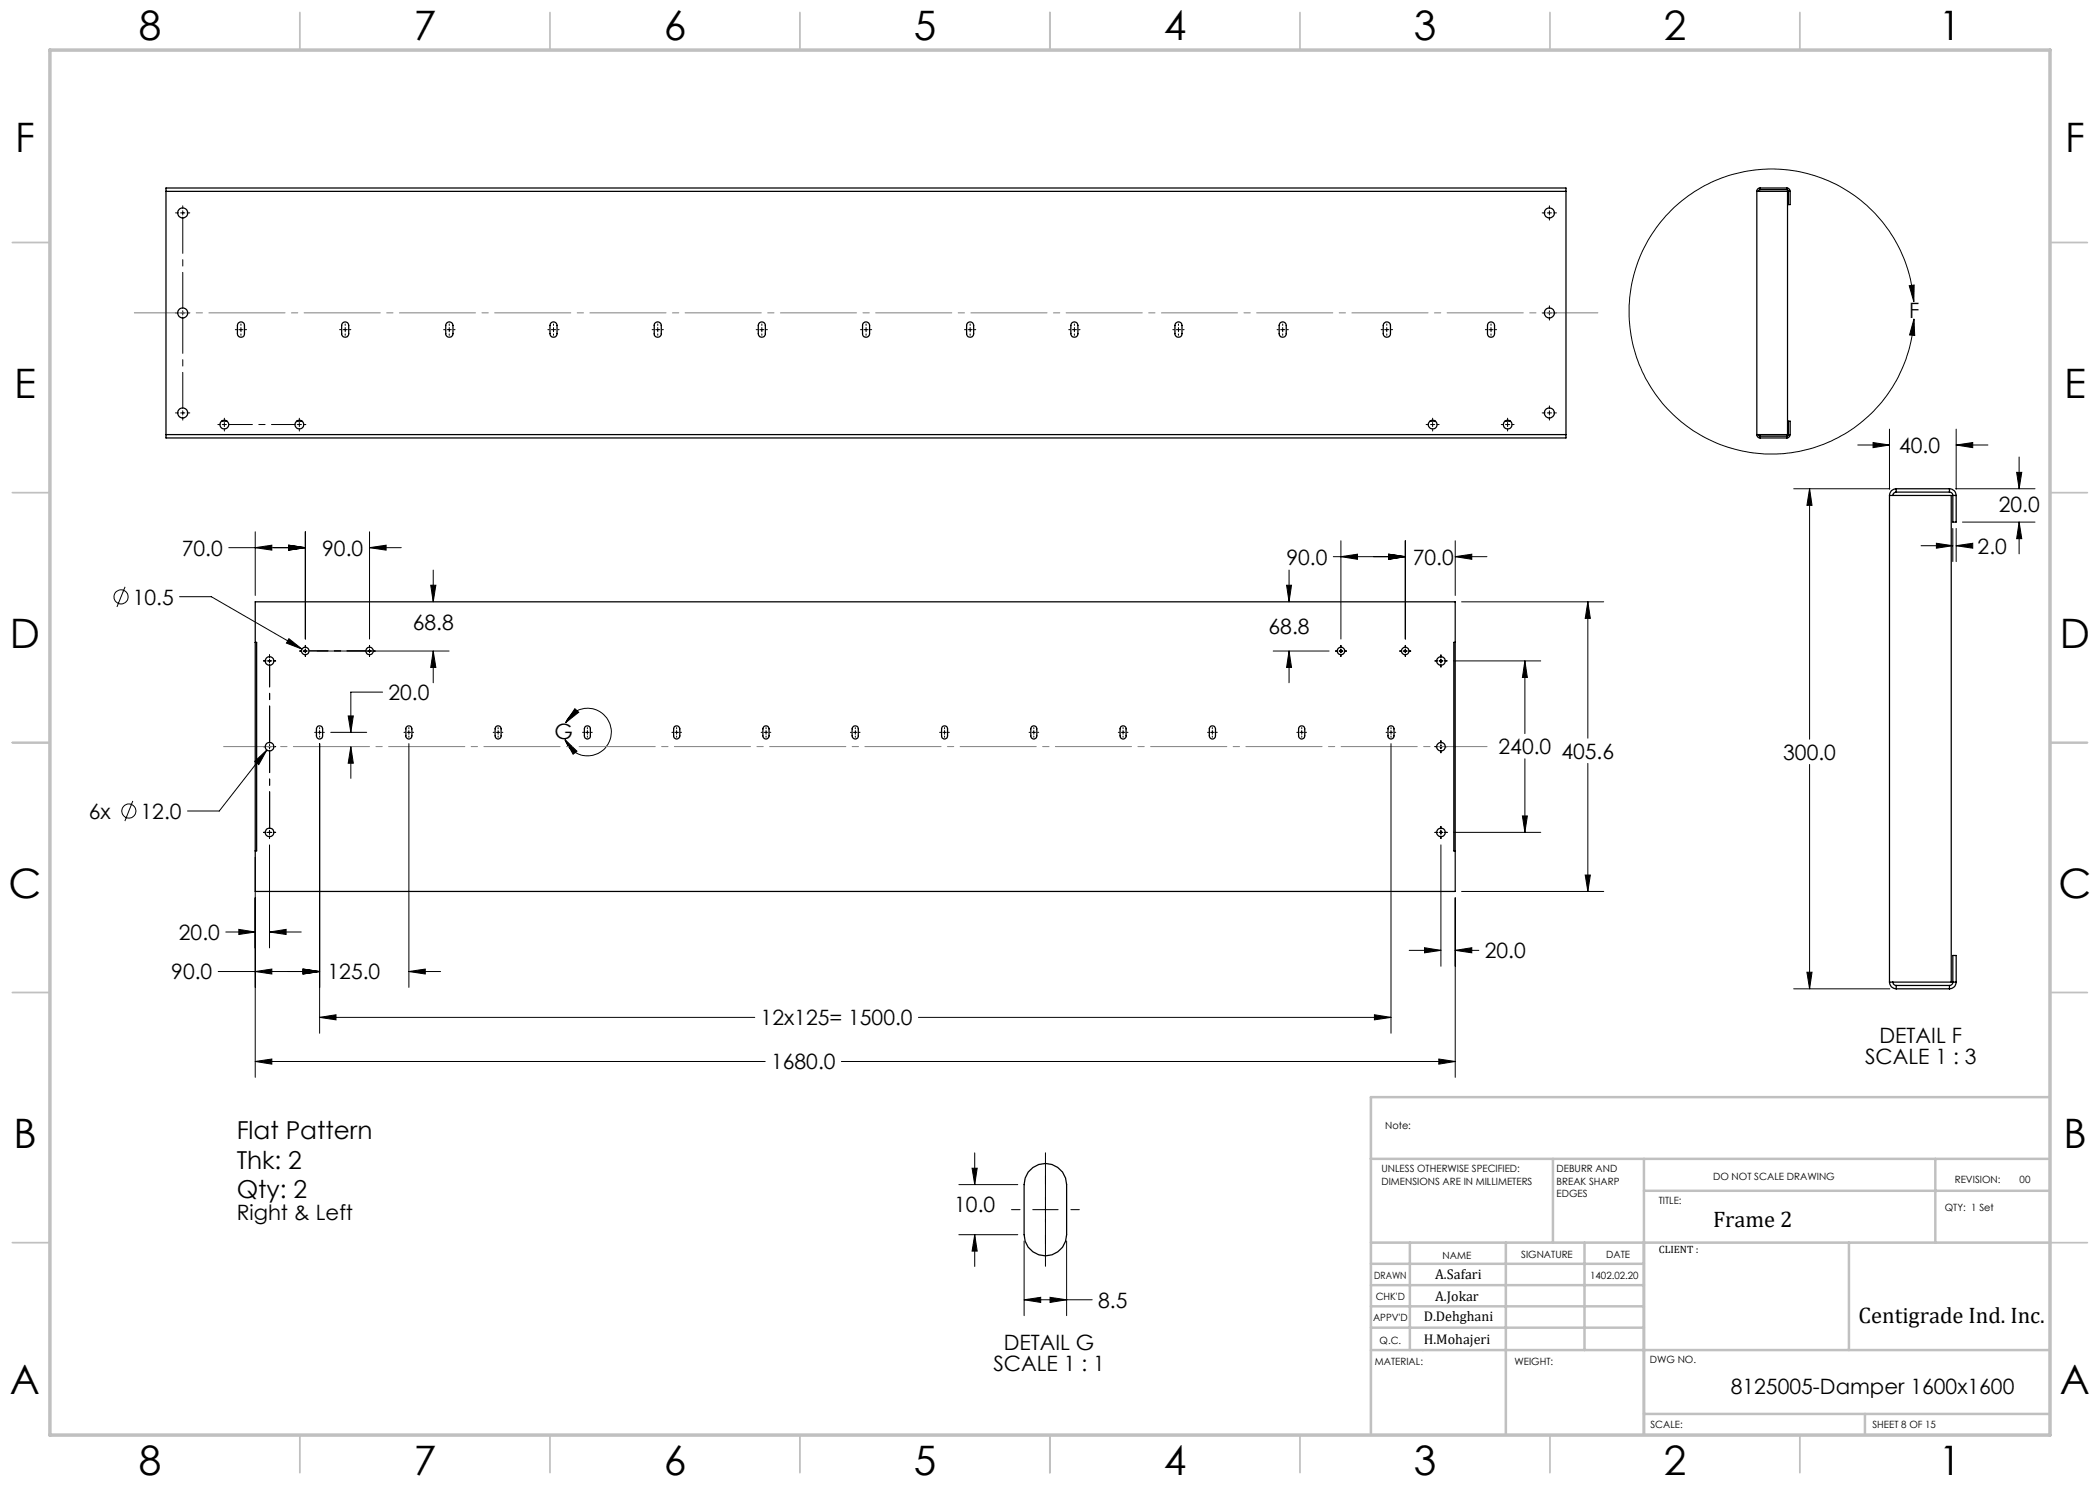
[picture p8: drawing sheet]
<svg xmlns="http://www.w3.org/2000/svg" width="420mm" height="297mm" viewBox="0 0 420 297" stroke-linecap="round" stroke-linejoin="round" font-family="sans-serif">
<g fill="none" stroke="#000" stroke-width=".2">
<path d="M35.1 42.6h.6M36.1 42.6h.9M36.5 41.2v.5M36.5 42.2v.8M37.4 42.6h.6M308.4 42.6h.6M309.5 42.6h.8M309.9 41.2v.5M309.9 42.2v.8M309.9 43.4v.6M310.7 42.6h.6M381.8 57.1l1-.1v3.4z"/>
<path d="M35.1 62.6h.6M36.1 62.6h.9M36.5 62.2v.8M37.4 62.6h.6M47.1 65.9h.2M47.8 65.9h.8M48.2 64.8v.3M48.2 65.5v.9M48.2 66.8v.3M49 65.9h.3M67.9 65.9h.3M68.6 65.9h.9"/>
<path d="M69 64.8v.3M69 65.5v.9M69 66.8v.3M69.9 65.9h.3M88.7 65.9h.3M89.4 65.9h.9M89.9 64.8v.3M89.9 65.5v.9M89.9 66.8v.3M90.7 65.9h.3M109.6 65.9h.3M110.3 65.9h.8"/>
<path d="M110.7 64.8v.3M110.7 65.5v.9M110.7 66.8v.3M111.5 65.9h.3M130.4 65.9h.3M131.1 65.9h.9M131.6 64.8v.3M131.6 65.5v.9M131.6 66.8v.3M132.4 65.9h.3M151.2 65.9h.3M151.9 65.9h.9"/>
<path d="M152.4 64.8v.3M152.4 65.5v.9M152.4 66.8v.3M153.2 65.9h.3M172.1 65.9h.3M172.8 65.9h.8M173.2 64.8v.3M173.2 65.5v.9M173.2 66.8v.3M174.1 65.9h.2M192.9 65.9h.3M193.6 65.9h.9"/>
<path d="M194 64.8v.3M194 65.5v.9M194 66.8v.3M194.9 65.9h.3M213.7 65.9h.3M214.5 65.9h.8M214.9 64.8v.3M214.9 65.5v.9M214.9 66.8v.3M215.7 65.9h.3M234.6 65.9h.2M235.3 65.9h.8"/>
<path d="M235.7 64.8v.3M235.7 65.5v.9M235.7 66.8v.3M236.5 65.9h.3M255.4 65.9h.3M256.1 65.9h.9M256.5 64.8v.3M256.5 65.5v.9M256.5 66.8v.3M257.4 65.9h.3M276.2 65.9h.3M276.9 65.9h.9"/>
<path d="M277.4 64.8v.3M277.4 65.5v.9M277.4 66.8v.3M278.2 65.9h.3M297.1 65.9h.3M297.8 65.9h.8M298.2 64.8v.3M298.2 65.5v.9M298.2 66.8v.3M299 65.9h.3M308.4 62.6h.6M309.5 62.6h.8"/>
<path d="M309.9 61.2v.5M309.9 62.2v.8M309.9 63.4v.6M310.7 62.6h.6M382.8 60.4a28.5 28.5 0 0 0-42.8-22.7 28.5 28.5 0 0 0-1.5 48.3 28.5 28.5 0 0 0 44.1-20l.2-2.2M382.8 63.8l.1 3.3-1-.1zM35.1 82.6h.6M36.1 82.6h.9M36.5 82.2v.8M36.5 83.4v.6M37.4 82.6h.6M43.6 84.9h.4"/>
<path d="M44.4 84.9h.9M44.9 83.6v.5M44.9 84.5v.8M44.9 85.8v.4M59.4 84.9h.9M59.9 83.6v.5M59.9 84.5v.8M59.9 85.8v.4M60.7 84.9h.5M285.2 84.9h.5M286.1 84.9h.8M286.5 83.6v.5"/>
<path d="M286.5 84.5v.8M286.5 85.8v.4M287.4 84.9h.4M300.2 84.9h.5M301.1 84.9h.8M301.5 83.6v.5M301.5 84.5v.8M301.5 85.8v.4M302.4 84.9h.4M308.4 82.6h.6M309.5 82.6h.8M309.9 81.2v.5"/>
<path d="M309.9 82.2v.8M309.9 83.4v.6M310.7 82.6h.6M358.7 97.8h19.3M361.9 97.8l.5 3.3h-1zM361.9 97.8v50M371.5 89h6.4M374.6 88.5l3.3 .5-3.3 .5zM377.9 85.8v12M391.2 97.8h15.8M391.2 89l3.3-.5v1zM391.2 85.8v12"/>
<path d="M391.2 89h6.4M403.3 94.5h1.1l-.6 3.3zM403.8 91.4v6.4M25 117.4l-1.6 4M35.9 119.3h6.4l18.1 10.5M45.8 109.5h15.3M51 109.5l3.4-.5v1zM51 106.4v12.7M57.7 109l3.4 .5-3.4 .5zM61.1 106.4v21.4M73.9 109.5l3.3-.5v1zM73.9 106.4v21.4"/>
<path d="M73.9 109.5h6.4M86.1 117h1.1l-.6 3.4zM86.6 114v6.4M257.3 117h1l-.5 3.4zM257.8 114v6.4M266.7 111.3h14.4M268.2 111.3l3.3-.5v1.1zM268.2 108.2v19.6M277.7 110.8l3.4 .5-3.4 .6zM281.1 108.2v19.6M291 111.3l3.4-.5v1.1zM291 108.2v10.9"/>
<path d="M291 111.3h6.4M384.2 109.1h6.4M387.3 108.7l3.3 .4-3.3 .5zM390.6 105.7v6.6M391.2 109.1l3.3-.4v.9zM391.2 105.7v6.6M391.2 109.1h3.1M392.5 104.4h14.5M403.8 104.4l.6 3.3h-1.1zM403.8 104.4v6.4M52.7 132.2h.5M53.6 132.2h.7"/>
<path d="M53.9 131v.5M53.9 131.8v.8M54.6 132.2h.5M57.8 127.7l2.6 2.1-3.1-1.2zM59.9 130.2h.4M60.7 130.2h.7M61.1 129.1v.4M61.1 129.8v.8M61.1 130.9v.4M63.4 130.2h26.4M73.9 129.1v.4M73.9 129.8v.8"/>
<path d="M73.9 130.9v.4M76.5 138.4h-6.3v8.1M86.6 130.2l.6 3.3h-1.1zM86.6 130.2v6.4M254.6 130.2h11.2M257.8 130.2l.5 3.3h-1zM257.8 130.2v6.4M267.1 130.2h.4M267.8 130.2h.8M268.2 129.1v.4M268.2 129.8v.8M268.2 130.9v.4"/>
<path d="M268.9 130.2h.4M279.9 130.2h.4M280.7 130.2h.7M281.1 129.1v.4M281.1 129.8v.8M281.1 130.9v.4M281.8 130.2h.4M287 132.2h.5M287.8 132.2h.8M288.2 131v.5M288.2 131.8v.8M288.2 132.9v.5"/>
<path d="M288.9 132.2h.5M290.7 132.2h17.5M292.3 120.4h28.4M305 132.2l.5 3.3h-1zM305 132.2v14.5M317.6 120.4l.5 3.3h-1.1zM317.6 120.4v27.2M50.9 152.3l2.5-2.3-1.6 2.9zM52.7 149.3h.5M53.4 150l-9.5 12.2h-6.4M53.6 149.3h.7M53.9 149v.7"/>
<path d="M54.6 149.3h.5M62.9 146.5h.3M63.5 146.5h.8M63.9 145.5v.3M63.9 146.1v.8M63.9 147.2v.3M63.9 148.7v58M64.6 146.5h.3M66.1 146.5h7.2M69.6 143.2h1.1l-.5 3.3zM70.2 149.3l.5 3.3h-1.1zM70.2 149.3v6.4"/>
<path d="M80.8 146.5h.2M81.4 146.5h.7M81.8 148.7v48.8M81.8 145.5v.3M81.8 146.1v.8M81.8 147.2v.3M82.5 146.5h.2M98.6 146.5h.3M99.3 146.5h.7M99.6 145.5v.3M99.6 146.1v.8M99.6 147.2v.3"/>
<path d="M100.4 146.5h.2M113 147.9l2.4 2.3-.8 .6zM113.1 144.5a4.8 4.8 0 0 1 7.4-1.8 4.8 4.8 0 0 1-.3 7.6 4.8 4.8 0 0 1-7.2-2.4M115 141.7l.7 .7-2.6 2.1zM116.5 146.5h.3M117.1 146.5h.7M117.5 145.5v.3M117.5 146.1v.8M117.5 147.2v.3M118.2 146.5h.3M134.4 146.5h.2M135 146.5h.7"/>
<path d="M135.3 145.5v.3M135.3 146.1v.8M135.3 147.2v.3M136.1 146.5h.2M152.2 146.5h.3M152.8 146.5h.8M153.2 145.5v.3M153.2 146.1v.8M153.2 147.2v.3M153.9 146.5h.3M170.1 146.5h.2M170.7 146.5h.7"/>
<path d="M171.1 145.5v.3M171.1 146.1v.8M171.1 147.2v.3M171.8 146.5h.2M187.9 146.5h.3M188.6 146.5h.7M188.9 145.5v.3M188.9 146.1v.8M188.9 147.2v.3M189.6 146.5h.3M205.8 146.5h.3M206.4 146.5h.7"/>
<path d="M206.8 145.5v.3M206.8 146.1v.8M206.8 147.2v.3M207.5 146.5h.3M223.7 146.5h.2M224.3 146.5h.7M224.6 145.5v.3M224.6 146.1v.8M224.6 147.2v.3M225.4 146.5h.2M241.5 146.5h.3M242.1 146.5h.8"/>
<path d="M242.5 145.5v.3M242.5 146.1v.8M242.5 147.2v.3M243.2 146.5h.3M259.4 146.5h.2M260 146.5h.7M260.4 145.5v.3M260.4 146.1v.8M260.4 147.2v.3M261.1 146.5h.2M277.2 146.5h.3M277.8 146.5h.8"/>
<path d="M278.2 145.5v.3M278.2 146.1v.8M278.2 147.2v.3M278.2 148.7v58M278.9 146.5h.3M287 149.3h.5M287.8 149.3h.8M288.2 148.1v.5M288.2 149v.7M288.2 150.1v.5M288.9 149.3h.5M305 151.8v14.7"/>
<path d="M317.6 152.7v25.6M361.9 152.9v44.9M26.6 160.2l-1.6 4M51 171.4v44.1M52.7 166.5h.5M53.6 166.5h.7M53.9 169v20.6M53.9 166.1v.7M53.9 167.2v.5M54.6 166.5h.5M287 166.5h.5M287.8 166.5h.8"/>
<path d="M288.2 165.3v.5M288.2 166.1v.7M288.2 167.2v.5M288.2 169v24.2M288.9 166.5h.6M290.7 166.5h17.5M291 179.6v35.9M292.3 178.3h28.4M304.5 163.2h1l-.5 3.3zM317 175h1.1l-.5 3.3zM43.6 194.3h20.3M45.2 186.4h5.8"/>
<path d="M47.8 185.9l3.2 .5-3.2 .5zM51 194.3l3.4-.5v1zM53.9 186.4l3.3-.5v1zM53.9 186.4h6.4M60.6 193.8l3.3 .5-3.3 .5zM81.8 194.3l3.3-.5v1zM81.8 194.3h6.3M281.8 190.1h6.4M284.9 189.5l3.3 .6-3.3 .5zM291 190.1l3.4-.6v1.1zM291 190.1h4.8M358.7 197.8h19.3"/>
<path d="M361.4 194.4h1l-.5 3.4zM51 212.3l3.4-.5v1zM51 212.3h102M63.9 203.5l3.3-.6v1.1zM63.9 203.5h87.1M168.3 212.3h122.7M183.7 203.5h94.5M274.9 202.9l3.3 .6-3.3 .5zM287.8 211.8l3.2 .5-3.2 .5zM191.8 236.9h11.8M194.4 233.6h1l-.5 3.3zM194.9 230.6v6.3"/>
<path d="M209.1 235.2v1.7M209.1 239.4v5.1M191.8 246.9h11.8M194.9 246.9l.5 3.3h-1zM194.9 246.9v6.4M202.3 241.9h1.7M204.8 260l3.3-.5v1zM204.8 248.2v14.9M204.8 260h13.6M206.6 241.9h5M209.1 247v1.7M210 259.5l3.3 .5-3.3 .5z"/>
<path d="M213.3 248.2v14.9M214.2 241.9h1.7"/>
<circle cx="24.2" cy="119.4" r="1.4"/>
<circle cx="25.8" cy="162.2" r="1.41"/>
</g>
<path d="M36.6 61.7v-18.3M36.6 81.7v-18.3" fill="none" stroke="#000" stroke-width=".2" stroke-dasharray="15.2 1.3 1.3 1.3" stroke-dashoffset="8"/>
<path d="M59 84.9h-13.3" fill="none" stroke="#000" stroke-width=".2" stroke-dasharray="15.2 1.3 1.3 1.3" stroke-dashoffset="10.5"/>
<path d="M53.9 148.6v-15.7M53.9 165.7v-15.7" fill="none" stroke="#000" stroke-width=".2" stroke-dasharray="15.2 1.3 1.3 1.3" stroke-dashoffset="7.8"/>
<path d="M73.2 130.2h-11.4" fill="none" stroke="#000" stroke-width=".2" stroke-dasharray="15.2 1.3 1.3 1.3" stroke-dashoffset="11.4"/>
<path d="M209.1 230.6v22.7" fill="none" stroke="#000" stroke-width=".2" stroke-dasharray="15.2 1.3 1.3 1.3" stroke-dashoffset="5.8"/>
<path d="M26.9 62.6h292.7" fill="none" stroke="#808080" stroke-width=".2" stroke-dasharray="15.2 1.3 1.3 1.3" stroke-dashoffset="4.1"/>
<path d="M44.7 149.3h252.7" fill="none" stroke="#808080" stroke-width=".2" stroke-dasharray="15.2 1.3 1.3 1.3" stroke-dashoffset="5.1"/>
<g fill="none" stroke="#c0c0c0" stroke-width=".35">
<path d="M60 2.5v7.5M110 2.5v7.5M160 2.5v7.5M210 2.5v7.5M260 2.5v7.5M310 2.5v7.5M360 2.5v7.5M2.5 48.5h7.5M410 48.5h7.5M2.5 98.5h7.5M410 98.5h7.5M2.5 148.5h7.5"/>
<path d="M410 148.5h7.5M2.5 198.5h7.5M410 198.5h7.5M2.5 248.5h7.5M410 248.5h7.5M60 287v7.5M110 287v7.5M160 287v7.5M210 287v7.5M260 287v7.5M310 287v7.5M360 287v7.5"/>
</g>
<g fill="none" stroke="#c0c0c0" stroke-width=".5">
<path d="M410 219.4h-135.8v67.4M274.2 231.8h135.8M310.6 231.8v16.7M328.8 231.8v55.2M328.8 238.2h81.2M387.1 231.8v16.7M274.2 248.5h135.8M274.2 257h54.6M274.2 252.8h54.6M282 248.5v21.5M301.2 248.5v38.3M316.9 248.5v21.5"/>
<path d="M369.8 248.5v21.5M274.2 265.5h54.6M274.2 261.3h54.6M274.2 270h135.8M328.8 282.8h81.2M373 282.8v4.2"/>
</g>
<path d="M10 10h400v277h-400z" fill="none" stroke="#c0c0c0" stroke-width=".7"/>
<g fill="#000">
<path d="M381.8 57.1l1-.1v3.4zM382.8 63.8l.1 3.3-1-.1zM113 147.9l2.4 2.3-.8 .6zM115 141.7l.7 .7-2.6 2.1z"/>
<path d="M391.2 109.1l3.3-.4v.9zM387.3 108.7l3.3 .4-3.3 .5zM374.6 88.5l3.3 .5-3.3 .5zM391.2 89l3.3-.5v1zM403.3 94.5h1.1l-.6 3.3zM403.8 104.4l.6 3.3h-1.1zM361.9 97.8l.5 3.3h-1zM361.4 194.4h1l-.5 3.4zM51 212.3l3.4-.5v1zM287.8 211.8l3.2 .5-3.2 .5zM317.6 120.4l.5 3.3h-1.1zM317 175h1.1l-.5 3.3zM305 132.2l.5 3.3h-1zM304.5 163.2h1l-.5 3.3zM291 111.3l3.4-.5v1.1zM277.7 110.8l3.4 .5-3.4 .6zM277.7 110.8l3.4 .5-3.4 .6zM268.2 111.3l3.3-.5v1.1zM257.8 130.2l.5 3.3h-1zM257.3 117h1l-.5 3.4zM51 109.5l3.4-.5v1zM57.7 109l3.4 .5-3.4 .5zM57.7 109l3.4 .5-3.4 .5zM73.9 109.5l3.3-.5v1zM86.6 130.2l.6 3.3h-1.1zM86.1 117h1.1l-.6 3.4zM47.8 185.9l3.2 .5-3.2 .5zM53.9 186.4l3.3-.5v1zM51 194.3l3.4-.5v1zM60.6 193.8l3.3 .5-3.3 .5zM60.6 193.8l3.3 .5-3.3 .5zM81.8 194.3l3.3-.5v1zM69.6 143.2h1.1l-.5 3.3zM70.2 149.3l.5 3.3h-1.1zM63.9 203.5l3.3-.6v1.1zM274.9 202.9l3.3 .6-3.3 .5zM57.8 127.7l-.5 .9 3.1 1.2zM50.9 152.3l.9 .6 1.6-2.9zM291 190.1l3.4-.6v1.1zM284.9 189.5l3.3 .6-3.3 .5zM210 259.5l3.3 .5-3.3 .5zM204.8 260l3.3-.5v1zM194.4 233.6h1l-.5 3.3zM194.9 246.9l.5 3.3h-1z"/>
</g>
<g fill="none" stroke="#000" stroke-width=".25">
<path d="M33.2 38.3v-.7h280v.7M33.2 38.3v48.6M33.2 38.3h280M313.2 38.3v48.6M351.4 38.3h6.1v48.6h-6.1M351.4 38.3v48.6M352 37.6a.61 .61 0 0 0-.6 .7M352 37.9l-.3 .4M352 37.6h5.4M352 37.6v.3M352 37.9h5.4M357.4 37.6a.66 .66 0 0 1 .6 .7"/>
<path d="M357.4 37.9l.2 .2 .1 .2M357.4 37.6v.3M357.7 38.3h.3M357.7 38.3v2.6h.3v-2.6M47.6 64.7a.7 .7 0 0 1 .8-.3 .7 .7 0 0 1 .5 .7v1.6a.71 .71 0 0 1-.7 .7 .71 .71 0 0 1-.7-.7v-1.6zM68.5 64.7a.71 .71 0 0 1 .8-.3 .71 .71 0 0 1 .4 .7v1.6a.71 .71 0 0 1-.7 .7 .71 .71 0 0 1-.7-.7v-1.6zM89.3 64.7a.73 .73 0 0 1 .8-.3 .73 .73 0 0 1 .5 .7v1.6a.72 .72 0 0 1-.7 .7 .72 .72 0 0 1-.8-.7v-1.6zM110.3 64.5l.4-.1 .6 .3 .1 .4v1.6a.71 .71 0 0 1-.7 .7 .71 .71 0 0 1-.7-.7v-1.6zM131 64.7a.73 .73 0 0 1 .8-.3 .73 .73 0 0 1 .5 .7v1.6a.71 .71 0 0 1-.7 .7 .71 .71 0 0 1-.8-.7zM151.9 64.5l.5-.1 .5 .3 .2 .4v1.6a.71 .71 0 0 1-.7 .7 .71 .71 0 0 1-.7-.7v-1.6zM172.6 64.7a.73 .73 0 0 1 .8-.3 .73 .73 0 0 1 .5 .7v1.6a.71 .71 0 0 1-.7 .7 .71 .71 0 0 1-.7-.7zM193.5 64.7a.71 .71 0 0 1 .8-.3 .71 .71 0 0 1 .4 .7v1.6a.71 .71 0 0 1-.7 .7 .71 .71 0 0 1-.7-.7v-1.6z"/>
<path d="M214.5 64.5l.4-.1 .5 .3 .2 .4v1.6a.71 .71 0 0 1-.7 .7 .71 .71 0 0 1-.7-.7v-1.6zM235.1 64.7a.7 .7 0 0 1 .8-.3 .7 .7 0 0 1 .5 .7v1.6a.71 .71 0 0 1-.7 .7 .71 .71 0 0 1-.7-.7v-1.6zM256 64.7a.71 .71 0 0 1 .8-.3 .71 .71 0 0 1 .4 .7v1.6a.71 .71 0 0 1-.7 .7 .71 .71 0 0 1-.7-.7v-1.6zM276.8 64.7a.73 .73 0 0 1 .8-.3 .73 .73 0 0 1 .5 .7v1.6a.72 .72 0 0 1-.7 .7 .72 .72 0 0 1-.8-.7v-1.6zM297.6 64.7a.71 .71 0 0 1 .8-.3 .71 .71 0 0 1 .5 .7v1.6a.71 .71 0 0 1-.7 .7 .71 .71 0 0 1-.7-.7v-1.6zM33.2 86.9v.7h280v-.7M33.2 86.9h280M44.3 84.2h1.1M59.3 84.2h1.1M286 84.2h1.1M301 84.2h1.1M351.4 86.9a.66 .66 0 0 0 .6 .7"/>
<path d="M351.7 86.9l.1 .3h.2M352 87.6h5.4M352 87.2v.4M352 87.2h5.4M357.4 87.2v.4M357.7 86.9l-.3 .3M357.7 86.9h.3M357.7 86.9v-2.7h.3v2.7M358 86.9a.73 .73 0 0 1-.6 .7M377.9 99.1v97.3M377.9 99.1h12.3v97.3h-12.3M379.2 97.8a1.33 1.33 0 0 0-1.3 1.3"/>
<path d="M379.2 98.4a.73 .73 0 0 0-.6 .7M379.2 97.8v.6M379.2 97.8h10.7M379.2 98.4h10.7M389.9 97.8a1.33 1.33 0 0 1 1.3 1.3M389.9 98.4a.66 .66 0 0 1 .7 .7M389.9 97.8v.6M390.6 99.1h.6M390.6 99.1v5.3h.6v-5.3M51 120.4h240v57.9h-240zM51 128.5h.3v41.7h-.3M291 128.5h-.2v41.7h.2"/>
<path d="M63.5 145.3l.4-.1 .5 .2 .1 1.8a.62 .62 0 0 1-.6 .6 .62 .62 0 0 1-.6-.6v-1.4zM81.4 145.3l.4-.1 .5 .2 .1 1.8a.6 .6 0 0 1-.6 .6 .6 .6 0 0 1-.6-.6v-1.6zM99.3 145.3l.3-.1 .5 .2 .1 1.8a.6 .6 0 0 1-.6 .6 .6 .6 0 0 1-.6-.6v-1.4zM117 145.4a.61 .61 0 0 1 .7-.2 .61 .61 0 0 1 .4 .6v1.4a.6 .6 0 0 1-.6 .6 .6 .6 0 0 1-.6-.6zM135 145.3l.5-.1 .4 .4 .1 1.6a.62 .62 0 0 1-.7 .6 .62 .62 0 0 1-.6-.6v-1.4zM152.8 145.3l.6-.1 .4 .4v1.6a.62 .62 0 0 1-.6 .6 .62 .62 0 0 1-.6-.6v-1.4zM170.6 145.4a.61 .61 0 0 1 .6-.2 .61 .61 0 0 1 .5 .6v1.4a.62 .62 0 0 1-.7 .6 .62 .62 0 0 1-.6-.6v-1.4zM188.6 145.3l.3-.1 .5 .2 .1 1.8a.6 .6 0 0 1-.6 .6 .6 .6 0 0 1-.6-.6v-1.4zM206.4 145.3l.4-.1 .5 .2 .1 1.8a.6 .6 0 0 1-.6 .6 .6 .6 0 0 1-.6-.6v-1.4zM224.3 145.3l.5-.1 .4 .4v1.6a.6 .6 0 0 1-.6 .6 .6 .6 0 0 1-.6-.6v-1.4zM242.1 145.3l.6-.1 .4 .4v1.6a.62 .62 0 0 1-.6 .6 .62 .62 0 0 1-.6-.6v-1.4zM260 145.3l.3-.1 .5 .2 .1 1.8a.62 .62 0 0 1-.6 .6 .62 .62 0 0 1-.6-.6v-1.4z"/>
<path d="M277.7 145.4a.61 .61 0 0 1 .7-.2 .61 .61 0 0 1 .4 .6v1.4a.6 .6 0 0 1-.6 .6 .6 .6 0 0 1-.6-.6zM377.9 196.4a1.33 1.33 0 0 0 1.3 1.4M378.6 196.4a.73 .73 0 0 0 .6 .7M379.2 197.1v.7M379.2 197.1h10.7M379.2 197.8h10.7M389.9 197.1v.7M390.6 196.4a.66 .66 0 0 1-.7 .7M390.6 196.4h.6M390.6 196.4v-5.3h.6v5.3M391.2 196.4a1.33 1.33 0 0 1-1.3 1.4M205.6 234.4a4.3 4.3 0 0 1 4.8-1.5 4.3 4.3 0 0 1 2.9 4v10a4.3 4.3 0 0 1-4.2 4.3 4.3 4.3 0 0 1-4.3-4.3v-10l.2-1.3z"/>
<circle cx="36.5" cy="42.6" r="1.01"/>
<circle cx="309.9" cy="42.6" r="1"/>
<circle cx="36.5" cy="62.6" r="1.01"/>
<circle cx="309.9" cy="62.6" r="1"/>
<circle cx="36.5" cy="82.6" r="1.01"/>
<circle cx="44.9" cy="84.9" r=".87"/>
<circle cx="59.9" cy="84.9" r=".87"/>
<circle cx="286.5" cy="84.9" r=".87"/>
<circle cx="301.5" cy="84.9" r=".87"/>
<circle cx="309.9" cy="82.6" r="1"/>
<circle cx="53.9" cy="132.2" r=".86"/>
<circle cx="61" cy="130.2" r=".75"/>
<circle cx="73.9" cy="130.2" r=".74"/>
<circle cx="268.2" cy="130.2" r=".75"/>
<circle cx="281" cy="130.2" r=".75"/>
<circle cx="288.2" cy="132.2" r=".85"/>
<circle cx="53.9" cy="149.3" r=".86"/>
<circle cx="288.2" cy="149.3" r=".85"/>
<circle cx="53.9" cy="166.5" r=".86"/>
<circle cx="288.2" cy="166.5" r=".85"/>
</g>
<g font-size="8.1">
<text x="27.8" y="8">8</text>
<text x="82.8" y="8">7</text>
<text x="132.8" y="8">6</text>
<text x="182.8" y="8">5</text>
<text x="232.8" y="8">4</text>
<text x="282.8" y="8">3</text>
<text x="332.8" y="8">2</text>
<text x="387.8" y="8">1</text>
<text x="3" y="30.4">F</text>
<text x="413" y="30.4">F</text>
<text x="2.8" y="79.6">E</text>
<text x="412.8" y="79.6">E</text>
<text x="2" y="129.6">D</text>
<text x="412" y="129.6">D</text>
<text x="1.7" y="179.6">C</text>
<text x="411.7" y="179.6">C</text>
<text x="2.7" y="229.6">B</text>
<text x="412.7" y="229.6">B</text>
<text x="2" y="278.9">A</text>
<text x="412" y="278.9">A</text>
<text x="27.8" y="295">8</text>
<text x="82.8" y="295">7</text>
<text x="132.8" y="295">6</text>
<text x="182.8" y="295">5</text>
<text x="232.8" y="295">4</text>
<text x="282.8" y="295">3</text>
<text x="332.8" y="295">2</text>
<text x="387.8" y="295">1</text>
</g>
<g font-size="4.9">
<text x="47.3" y="227.8">Flat Pattern</text>
<text x="47.3" y="233.8">Thk: 2</text>
<text x="47.3" y="239.7">Qty: 2</text>
</g>
<g font-size="4.5">
<text x="342.6" y="245.3">Frame 2</text>
<text x="371.7" y="264.6">Centigrade Ind. Inc.</text>
</g>
<g font-size="4.2">
<text x="381.8" y="63.6">F</text>
<text x="379.8" y="90.6">40.0</text>
<text x="399.7" y="102.5">20.0</text>
<text x="36.4" y="111.1">70.0</text>
<text x="64.4" y="111.1">90.0</text>
<text x="257.3" y="112.9">90.0</text>
<text x="282.6" y="112.9">70.0</text>
<text x="395.5" y="110.7">2.0</text>
<text x="26.6" y="120.9">10.5</text>
<text x="82.6" y="125.9">68.8</text>
<text x="253.7" y="126.8">68.8</text>
<text x="77.7" y="140">20.0</text>
<text x="110.9" y="147.8">G</text>
<text x="299.7" y="150.8">240.0 405.6</text>
<text x="356.6" y="151.9">300.0</text>
<text x="17.8" y="163.7">6x</text>
<text x="28.1" y="163.7">12.0</text>
<text x="35.8" y="188">20.0</text>
<text x="297" y="191.7">20.0</text>
<text x="34.3" y="195.9">90.0</text>
<text x="65.5" y="195.9">125.0</text>
<text x="152.1" y="205.1">12x125= 1500.0</text>
<text x="375.9" y="208.6">DETAIL F</text>
<text x="154.2" y="213.9">1680.0</text>
<text x="373" y="212.8">SCALE 1 : 3</text>
<text x="47.3" y="244">Right &amp; Left</text>
<text x="190.9" y="242.4">10.0</text>
<text x="219.6" y="261.5">8.5</text>
<text x="198.7" y="274.2">SCALE 1 : 1</text>
<text x="200.8" y="270">DETAIL G</text>
<text x="346.2" y="278.8">8125005-Damper 1600x1600</text>
</g>
<g font-size="2.8">
<text x="287" y="255.9">A.Safari</text>
<text x="287" y="260.1">A.Jokar</text>
<text x="284.7" y="264.2">D.Dehghani</text>
<text x="284.7" y="268.7">H.Mohajeri</text>
</g>
<text font-size="2.1" x="331.8" y="250.7">CLIENT :</text>
<g font-size="2">
<text x="277" y="225.8">Note:</text>
<text x="276.3" y="234.5">UNLESS OTHERWISE SPECIFIED:</text>
<text x="276.3" y="237">DIMENSIONS ARE IN MILLIMETERS</text>
<text x="311.3" y="234.5">DEBURR AND</text>
<text x="311.3" y="237">BREAK SHARP</text>
<text x="311.3" y="239.5">EDGES</text>
<text x="342.6" y="236">DO NOT SCALE DRAWING</text>
<text x="391" y="236.6">REVISION:</text>
<text x="403.9" y="236.6">00</text>
<text x="331.8" y="240.8">TITLE:</text>
<text x="389" y="242.2">QTY: 1 Set</text>
<text x="288.5" y="251.7">NAME</text>
<text x="304.2" y="251.7">SIGNATURE</text>
<text x="321.2" y="251.7">DATE</text>
<text x="274.8" y="255.9">DRAWN</text>
<text x="318" y="255.9">1402.02.20</text>
<text x="275.1" y="260.1">CHK'D</text>
<text x="274.6" y="264.2">APPV'D</text>
<text x="275.9" y="268.7">Q.C.</text>
<text x="275" y="273">MATERIAL:</text>
<text x="302.9" y="273">WEIGHT:</text>
<text x="330" y="272.5">DWG NO.</text>
<text x="330.1" y="285.6">SCALE:</text>
<text x="374.5" y="285.6">SHEET 8 OF 15</text>
</g>
</svg>
